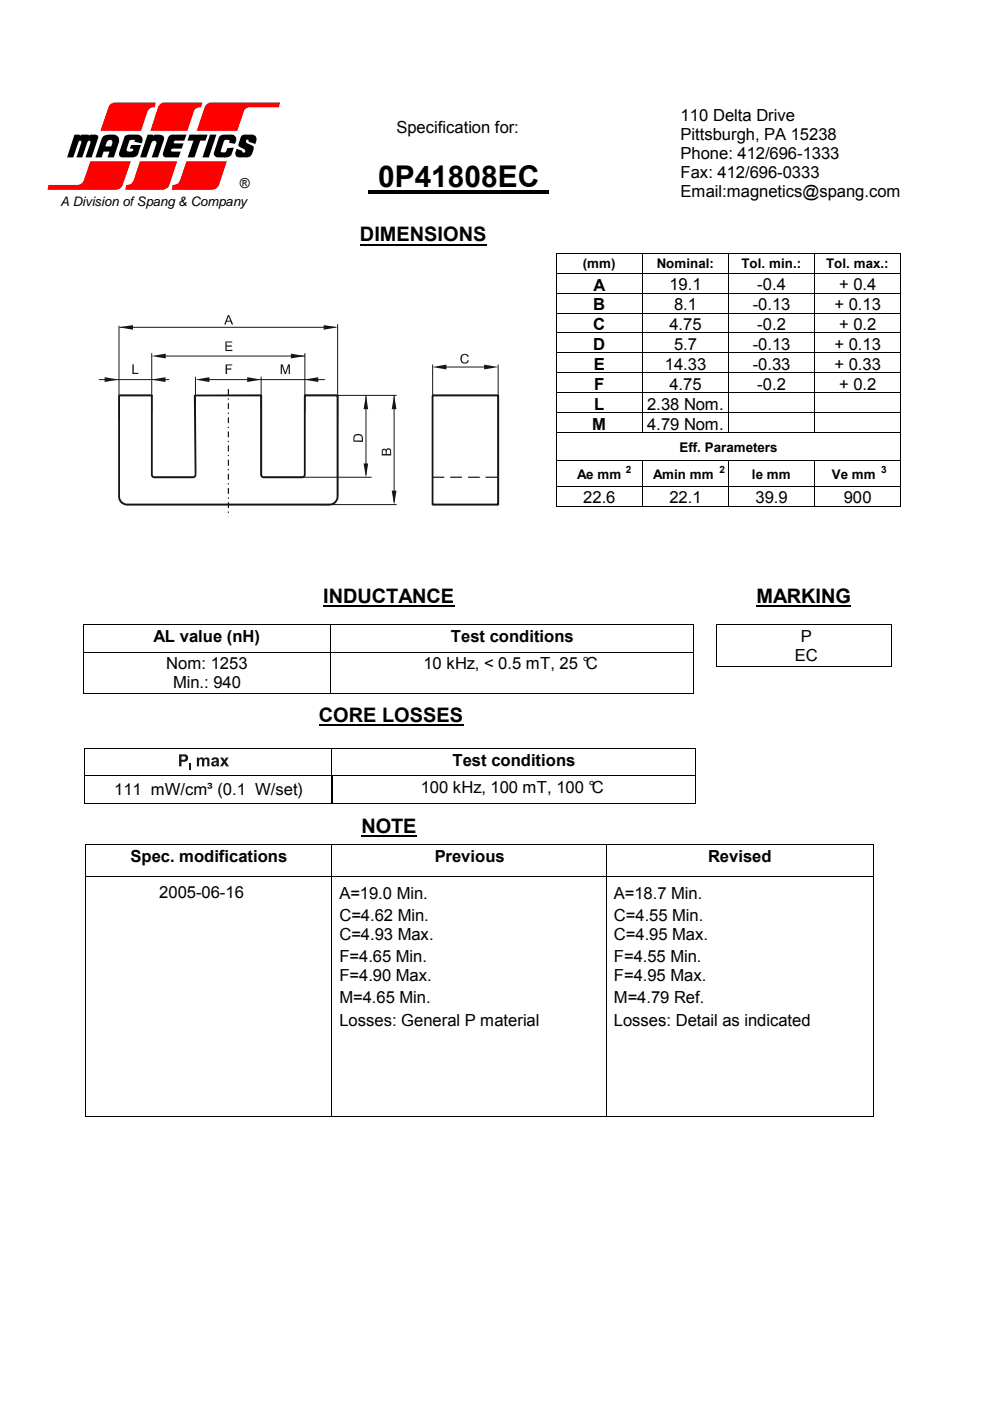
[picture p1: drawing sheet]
<svg xmlns="http://www.w3.org/2000/svg" width="210mm" height="297mm" viewBox="0 0 210 297" stroke-linecap="round" stroke-linejoin="round" font-family="sans-serif">
<path d="M78.1 40.4h38.3v.6h-38.3z" fill="#000"/>
<path d="M10 21.6h49.2v22.9h-49.2z" fill="#fff"/>
<g fill="#f00">
<path d="M10.3 39.2h6.2a1.42 1.42 0 0 0 1.3-1l1.3-4h8.6l-1.7 5.1a1.72 1.72 0 0 1-1.3 .9h-14.6z" fill-rule="evenodd"/>
<path d="M39.5 34.2h8.6l-1.7 5.1a1.7 1.7 0 0 1-1.4 .9h-8.6l.2-1a1.53 1.53 0 0 0 1.6-1z" fill-rule="evenodd"/>
<path d="M29.7 34.2h7.8l-1.6 5.2a1.62 1.62 0 0 1-1.4 .8h-8l.3-1a1.53 1.53 0 0 0 1.6-1z" fill-rule="evenodd"/>
<path d="M43.6 22.3l.9-.6h14.8l-.2 1h-6.4a1.44 1.44 0 0 0-1.1 1.1l-1.3 3.9h-8.6z" fill-rule="evenodd"/>
<path d="M23.2 22.3l.9-.6h8.9l-.2 1a1.35 1.35 0 0 0-1.6 1.1l-1.3 3.9h-8.6z" fill-rule="evenodd"/>
<path d="M33.8 22.2l.9-.5h8.2l-.3 1a1.41 1.41 0 0 0-1.5 1.1l-1.4 3.9h-7.8l1.7-5.1z" fill-rule="evenodd"/>
</g>
<g fill="#000">
<path d="M15.8 28.5h1l.2 .3 .3-.3h1.4l.2 .3 .3-.3h1a.56 .56 0 0 1 .6 .8l-1.4 4.1h-1.3l1.1-3.4a.34 .34 0 0 0-.4-.2 .34 .34 0 0 0-.3 .3l-1.1 3.3h-1.2l1-3.1a.31 .31 0 0 0-.2-.5 .31 .31 0 0 0-.4 .3l-1.1 3.3h-1.3z" fill-rule="evenodd"/>
<path d="M21.8 29l.7-.4 1.5-.1a1.21 1.21 0 0 1 1.2 1.7l-1.1 3.2h-1.3l.4-1.3h-1.2l-.5 1.3h-1.3l1.3-4zM22.7 30a.59 .59 0 0 1 .7-.4 .59 .59 0 0 1 .4 .7l-.2 .7h-1.3z" fill-rule="evenodd"/>
<path d="M26.5 28.9l.8-.4h2a1.12 1.12 0 0 1 .9 1.3l-.2 .6-1.5-.4 .1-.3-.2-.1-.8 .1-.8 2.1 .4 .3h.6a.33 .33 0 0 0 .4-.2 .33 .33 0 0 0-.2-.4h-.5l.3-.8h2.1l-.6 1.8a1.24 1.24 0 0 1-1.2 .9h-2.2a.7 .7 0 0 1-.6-1z" fill-rule="evenodd"/>
<path d="M31.3 28.5h1l.2 .4 .3-.4h1a.86 .86 0 0 1 1 1.1l-1.3 3.8h-1.3l.9-2.9a.54 .54 0 0 0-.4-.7 .54 .54 0 0 0-.6 .5l-1.1 3.1h-1.3z" fill-rule="evenodd"/>
<path d="M35.9 28.8l.6-.3h3l-.4 1.3h-2a.3 .3 0 0 0-.3 .3 .3 .3 0 0 0 .2 .3h1.9l-.4 1.1h-1.8a.33 .33 0 0 0-.5 .2 .33 .33 0 0 0 .3 .4h1.8l-.4 1.3h-2.8a.76 .76 0 0 1-.5-1.1z" fill-rule="evenodd"/>
<path d="M40.2 28.5h3.8l-.4 1.3h-1.1l-1.3 3.6h-1.4l1.2-3.6h-1.3z" fill-rule="evenodd"/>
<path d="M44.5 28.5h1.4l-1.6 4.9h-1.4z" fill-rule="evenodd"/>
<path d="M46.6 28.9l.8-.4h1.7a1.06 1.06 0 0 1 1 1.3l-.3 .7-1.2-.2 .1-.4-.2-.3h-.7l-.3 .3-.7 2.3 .9 .1 .3-.2 .2-.7 1.4-.1-.5 1.4a1.46 1.46 0 0 1-1.7 .7h-1.3a.83 .83 0 0 1-.7-1.1z" fill-rule="evenodd"/>
<path d="M51.2 28.8l.5-.3h1.8a.93 .93 0 0 1 .9 1.3l-.3 .7-1.3-.4a.36 .36 0 0 0-.2-.4 .36 .36 0 0 0-.4 0l.1 .6 1.5 .8v.4l-.3 1.1-.5 .6-.3 .1-2 .1a.8 .8 0 0 1-.7-1.2l.2-.7 1.1 .4 .2 .4 .4 .1a.43 .43 0 0 0 .1-.5 .43 .43 0 0 0-.3-.3l-.9-.4-.3-.4z" fill-rule="evenodd"/>
</g>
<path d="M117.9 57.9h73.1M118 57.9l-.1-4.2h73.1v4.2M136.2 53.6v4.3M154.4 53.6v4.3M172.7 53.6v4.3" fill="none" stroke="#000" stroke-width=".21"/>
<path d="M76.3 51.9h26.9" fill="none" stroke="#000" stroke-width=".42"/>
<path d="M10 53.1h106.9v70.1h-106.9z" fill="#fff"/>
<path d="M25.2 105.2a1.81 1.81 0 0 0 1.8 1.8M32.2 100.6l.2 .5 .4 .1M41.4 100.6l-.3 .5-.2 .1M55.4 100.6l.2 .5 .3 .1M64.6 100.6l-.2 .5-.4 .1M71.6 105.2l-.1 .7-.3 .4a1.72 1.72 0 0 1-1.4 .7" fill="none" stroke="#fff" stroke-width=".21"/>
<g fill="#131516">
<path d="M91.7 83.6h13.9l.2 .2-.2 .2h-13.9zM105.4 83.8h.4v23.2l-.2 .2-.2-.2zM91.5 107l.2-.2h13.9v.4h-13.9zM91.5 83.8h.4v23.2h-.4z"/>
<path d="M91.7 101.1h2.5v.2h-2.5zM95.5 101.1h2.5v.2h-2.5zM99.2 101.1h2.5v.2h-2.5zM103 101.1h2.4v.2h-2.4z"/>
<path d="M48.3 82.5h.3v1.2h-.3zM48.3 84.5h.3v.2h-.3zM48.3 85.5h.3v1.2h-.3zM48.3 87.5h.3v.2h-.3zM48.3 88.5h.3v1.2h-.3zM48.3 90.5h.3v.2h-.3zM48.3 91.5h.3v1.2h-.3zM48.3 93.5h.3v.2h-.3zM48.3 94.5h.3v1.2h-.3zM48.3 96.5h.3v.2h-.3zM48.3 97.5h.3v1.2h-.3zM48.3 99.4h.3v.3h-.3zM48.3 100.5h.3v1.2h-.3zM48.3 102.5h.3v.2h-.3zM48.3 103.5h.3v1.2h-.3zM48.3 105.5h.3v.2h-.3zM48.3 106.5h.3v1.2h-.3zM48.3 108.5h.3v.2h-.3zM48.3 109.4l.3 .1z"/>
<path d="M48.3 66.8h.3l.8 2h-.3l-.2-.6h-.9l-.2 .6h-.3zM48.5 67l-.4 1h.7z"/>
</g>
<g fill="#131516">
<path d="M25.2 69.4l3-.5v1z"/>
<path d="M68.6 68.9l3 .5-3 .5z"/>
</g>
<path d="M25.2 69.1v19.5M71.6 68.8v19.8M77.6 83.8v16.8M83.6 83.8v22.6" fill="none" stroke="#131516" stroke-width=".21"/>
<g fill="#131516">
<path d="M77.6 83.8l.5 2.9h-1z"/>
<path d="M77.1 98.3h1l-.5 2.9z"/>
</g>
<path d="M75.1 92.3l.3-.2 .8-.1a.87 .87 0 0 1 .8 .8v.9l-2.1-.1v-.9zM75.4 92.4l-.2 .2-.1 .8h1.6l-.1-.9-.4-.2z" fill="#131516"/>
<path d="M25.4 69.4h45.7M64.6 83.8h19.4M63.5 101.2h15.2" fill="none" stroke="#131516" stroke-width=".21"/>
<g fill="#131516">
<path d="M83.6 83.8l.5 2.9h-1z"/>
<path d="M83.1 104h1l-.5 3z"/>
</g>
<path d="M81.1 95.3l.5-.2 .3 .3 .3-.4 .6 .2 .1 .3v1.1h-2zM81.3 95.4l-.2 .9h.7l-.1-.7-.1-.2zM82.2 95.3l-.2 .3v.7h.7v-.8l-.2-.2z" fill="#131516"/>
<path d="M68 107h16" fill="none" stroke="#131516" stroke-width=".21"/>
<g fill="#131516">
<path d="M91.6 77.8l3.1-.5v1z"/>
<path d="M102.7 77.3l3 .5-3 .5z"/>
</g>
<path d="M47.8 77.3h1.4v.2h-1.1v.6h1v.3h-1v.9h-.3z" fill="#131516"/>
<path d="M91.7 77.4v6.3M93.7 77.8h10M105.6 77.4v6.3" fill="none" stroke="#131516" stroke-width=".21"/>
<g fill="#131516">
<path d="M41.4 80.5l3-.5v1z"/>
<path d="M52.4 80l3 .5-3 .5z"/>
</g>
<path d="M34.2 75.5h30.4M41.4 79.9v6.5M55.4 79.9v6.5M43.1 80.5h25.7" fill="none" stroke="#131516" stroke-width=".21"/>
<g fill="#131516">
<path d="M32.1 75.5l3-.5v1z"/>
<path d="M61.7 75l3 .5-3 .5z"/>
</g>
<path d="M47.8 72.4h1.4v.2h-1.2v.6h1.1v.3h-1.1v.7h1.3v.2h-1.5z" fill="#131516"/>
<path d="M32.2 74.9v12.5M64.6 74.9v12.5" fill="none" stroke="#131516" stroke-width=".21"/>
<g fill="#131516">
<path d="M97.8 75.4l.4-.3 .6-.1 .3 .2 .3 .3-.3 .2-.4-.5-.6 .2-.2 .4v.5a.62 .62 0 0 0 .6 .6 .62 .62 0 0 0 .6-.6l.3 .1-.2 .4-.5 .3h-.4a.93 .93 0 0 1-.7-.8z"/>
<path d="M59.5 77.3h.4l.6 1.7 .6-1.7h.4v2h-.3v-1.7l-.6 1.7h-.2l-.6-1.7v1.7h-.3z"/>
<path d="M55.2 100.6h.4v.2l.3 .2v.4l-.5-.2zM27 106.8h42.8v.4h-42.8zM55.9 101h8.1v.4h-8.1zM64 101l.3-.1 .1-.3h.4l-.1 .5-.3 .2-.4 .1zM71.4 105.2h.4l-.1 .7-.4 .7-.6 .4-.9 .2v-.4l.7-.2 .6-.4zM64.4 83.8l.2-.2 .2 .2v16.8h-.4zM64.6 83.6h7l.2 .2-.2 .2h-7zM71.4 83.8h.4v21.4h-.4zM41.1 83.8l.2-.1 .2 .1 .2 16.8h-.4zM41.3 83.7l14.1-.1 .2 .2-.2 .2h-14.1zM55.2 83.8h.4v16.8h-.4zM40.9 101h.2l.2-.4h.4l-.3 .6-.3 .2h-.2zM32.8 101h8.1v.4h-8.1zM32 100.6h.4l.2 .4h.2v.4l-.6-.2zM25.1 105.2h.3l.2 .7 .5 .6 .9 .3v.4l-.9-.2-.6-.4-.4-.7zM25.1 83.8h.3v21.4h-.3zM25.2 83.6h7l.2 .2-.2 .2h-7zM32 83.8h.4v16.8h-.4z"/>
</g>
<g fill="#131516">
<path d="M64.5 80.5l3-.5v1z"/>
<path d="M32.1 80.5l3-.5v1z"/>
<path d="M22.2 80l3 .5-3 .5z"/>
</g>
<path d="M21 80.5h14.8" fill="none" stroke="#1f1a17" stroke-width=".21"/>
<path d="M28.1 77.3h.3v1.7h.9v.3h-1.2z" fill="#131516"/>
<path d="M68.5 128.6h27.8M160.4 128.6h20.1" fill="none" stroke="#000" stroke-width=".42"/>
<g fill="none" stroke="#000" stroke-width=".21">
<path d="M136.2 57.9v33.9M154.4 57.9v33.9M172.7 57.9v33.9M117.9 62.1h73.1M117.9 66.4h73.1M117.9 70.6h73.1M117.9 74.8h73.1M117.9 79.1h73.1M117.9 83.3h73.1M117.9 87.5h73.1M117.9 91.8h73.1M117.9 97.6h73.1"/>
<path d="M136.2 97.5v9.9M154.4 97.5v9.9M172.7 97.5v9.9M117.9 103.1h73.1M117.9 107.3h73.1M118 107.4l-.1-49.5h73.1v49.5M17.7 132.5h129.4M17.7 138.3h52.4M17.7 132.5v14.5h52.4M70 139.1h77.1M70 132.5v6.6M70.1 138.3v8.7"/>
<path d="M147.1 132.5v6.6M151.8 132.5h37.3M151.8 132.5v8.7h37.3v-8.7"/>
</g>
<path d="M70.1 138.3h77v8.6h-77z" fill="#fff"/>
<path d="M70 138.3h77.1M70 138.3v8.7h77.1v-8.7M18 158.7h129.5M18 158.7v5.8M70.4 158.7v5.8M147.5 158.7v5.8M18 164.5h129.5" fill="none" stroke="#000" stroke-width=".21"/>
<path d="M67.6 153.7h30.7" fill="none" stroke="#000" stroke-width=".42"/>
<path d="M20.7 159.2h44.9v4.8h-44.9z" fill="#fff"/>
<g fill="#131516">
<path d="M41.7 160.6h.5v.3l.4-.3 .5 .1a.19 .19 0 0 0 .2 .1 .19 .19 0 0 0 .2-.1l.5-.1 .3 .2 .1 1.7h-.5v-1.5a.26 .26 0 0 0-.3-.1 .26 .26 0 0 0-.2 .3l-.1 1.3h-.5v-1.4l-.1-.1-.5 .2v1.3h-.5z"/>
<path d="M46.6 160.6h.6l.4 .5 .3-.5h.6l-.6 .9 .7 1h-.6l-.4-.6-.4 .6h-.6l.7-1z"/>
<path d="M40.2 161.9h.2v1.3h-.2z"/>
<path d="M38 159.9h1.4l.5 .5v.6l-.3 .4-1.1 .1v1h-.5zM38.5 160.4v.7l.8-.2 .1-.3-.2-.2z"/>
<path d="M45 160.8l.9-.2 .5 .3 .1 1.6h-.5l-.1-.2-.6 .2-.4-.2v-.7l1-.3-.1-.3h-.4l-.1 .2-.5-.1zM45.3 161.8v.2l.3 .2 .3-.2v-.4z"/>
</g>
<path d="M18 164.5h129.5v5.8h-129.5M18 164.5v5.8M18.2 179h110.6v6.9M18.2 179v6.9M70.3 179v6.9M70.4 164.5v5.8M70.5 164.5v5.8M18.2 185.9h110.6" fill="none" stroke="#000" stroke-width=".21"/>
<path d="M76.6 177.2h11.8" fill="none" stroke="#000" stroke-width=".42"/>
<path d="M128.6 179h56.5v6.9h-56.5z" fill="#fff"/>
<path d="M18.2 185.9h167M18.2 185.9v50.8M70.3 185.9v50.8M128.5 185.9v-6.9h56.7l-.1 6.9M128.8 185.9v50.8h-110.6" fill="none" stroke="#000" stroke-width=".21"/>
<path d="M128.6 185.9h56.5v50.8h-56.5z" fill="#fff"/>
<path d="M128.5 185.9h56.7l-.1 50.8h-56.6z" fill="none" stroke="#000" stroke-width=".21"/>
<path d="M19.8 186.7h45.9v4.8h-45.9z" fill="#fff"/>
<text font-size="6.3" x="80.2" y="39.7">0P41808EC</text>
<g font-size="4.2">
<text x="76.3" y="51.2">DIMENSIONS</text>
<text x="68.5" y="127.9">INDUCTANCE</text>
<text x="160.4" y="127.9">MARKING</text>
<text x="67.6" y="153">CORE LOSSES</text>
<text x="76.6" y="176.5">NOTE</text>
</g>
<g font-size="3.5">
<text x="84.1" y="28.1">Specification for:</text>
<text x="144.3" y="25.6">110 Delta Drive</text>
<text x="144.3" y="29.6">Pittsburgh, PA 15238</text>
<text x="144.3" y="33.7">Phone: 412/696-1333</text>
<text x="144.3" y="37.7">Fax: 412/696-0333</text>
<text x="144.3" y="41.7">Email:magnetics@spang.com</text>
<text x="125.8" y="65.8">B</text>
<text x="125.9" y="61.6">A</text>
<text x="141.9" y="61.5">19.1</text>
<text x="142.9" y="65.7">8.1</text>
<text x="159.6" y="65.7">-0.13</text>
<text x="160.6" y="61.5">-0.4</text>
<text x="177" y="65.7">+ 0.13</text>
<text x="177.9" y="61.5">+ 0.4</text>
<text x="125.8" y="70.1">C</text>
<text x="141.9" y="69.9">4.75</text>
<text x="160.6" y="69.9">-0.2</text>
<text x="177.9" y="69.9">+ 0.2</text>
<text x="125.8" y="74.3">D</text>
<text x="142.9" y="74.2">5.7</text>
<text x="159.6" y="74.2">-0.13</text>
<text x="177" y="74.2">+ 0.13</text>
<text x="125.9" y="78.5">E</text>
<text x="126" y="82.8">F</text>
<text x="141" y="78.4">14.33</text>
<text x="141.9" y="82.6">4.75</text>
<text x="159.6" y="78.4">-0.33</text>
<text x="160.6" y="82.6">-0.2</text>
<text x="177" y="78.4">+ 0.33</text>
<text x="177.9" y="82.6">+ 0.2</text>
<text x="126" y="87">L</text>
<text x="137.2" y="86.9">2.38 Nom.</text>
<text x="125.6" y="91.2">M</text>
<text x="137.2" y="91.1">4.79 Nom.</text>
<text x="123.7" y="106.7">22.6</text>
<text x="141.9" y="106.7">22.1</text>
<text x="160.2" y="106.7">39.9</text>
<text x="178.9" y="106.7">900</text>
<text x="32.6" y="136.2">AL value (nH)</text>
<text x="95.6" y="136.2">Test conditions</text>
<text x="169.8" y="136.1">P</text>
<text x="35.3" y="141.9">Nom: 1253</text>
<text x="89.8" y="141.9">10 kHz, &lt; 0.5 mT, 25 °C</text>
<text x="168.5" y="140.1">EC</text>
<text x="36.7" y="145.9">Min.: 940</text>
<text x="41.6" y="162.9">Val</text>
<text x="95.9" y="162.4">Test conditions</text>
<text x="24.2" y="168.6">111 mW/cm³ (0.1 W/set)</text>
<text x="89.2" y="168.1">100 kHz, 100 mT, 100 °C</text>
<text x="27.7" y="182.7">Spec. modifications</text>
<text x="92.2" y="182.7">Previous</text>
<text x="150.1" y="182.7">Revised</text>
<text x="33.8" y="190.3">2005-06-16</text>
<text x="72" y="190.5">A=19.0 Min.</text>
<text x="130.2" y="190.5">A=18.7 Min.</text>
<text x="72" y="195.3">C=4.62 Min.</text>
<text x="130.2" y="195.3">C=4.55 Min.</text>
<text x="72" y="199.3">C=4.93 Max.</text>
<text x="130.2" y="199.3">C=4.95 Max.</text>
<text x="72" y="204">F=4.65 Min.</text>
<text x="72" y="208">F=4.90 Max.</text>
<text x="130.2" y="204">F=4.55 Min.</text>
<text x="130.2" y="208">F=4.95 Max.</text>
<text x="72" y="212.7">M=4.65 Min.</text>
<text x="130.2" y="212.7">M=4.79 Ref.</text>
<text x="72" y="217.5">Losses: General P material</text>
<text x="130.1" y="217.5">Losses: Detail as indicated</text>
</g>
<text font-size="2.9" x="50.9" y="39.8">®</text>
<g font-size="2.8">
<text x="12.8" y="43.6">A Division of Spang &amp; Company</text>
<text x="123.6" y="56.9">(mm)</text>
<text x="139.2" y="56.9">Nominal:</text>
<text x="157.2" y="56.9">Tol. min.:</text>
<text x="175.2" y="56.9">Tol. max.:</text>
<text x="144.1" y="95.8">Eff. Parameters</text>
<text x="122.4" y="101.6">Ae mm</text>
<text x="138.5" y="101.6">Amin mm</text>
<text x="159.4" y="101.6">le mm</text>
<text x="176.4" y="101.6">Ve mm</text>
</g>
<g font-size="2.1">
<text x="132.7" y="100.2">2</text>
<text x="152.5" y="100.2">2</text>
<text x="186.8" y="100.2">3</text>
</g>
</svg>
